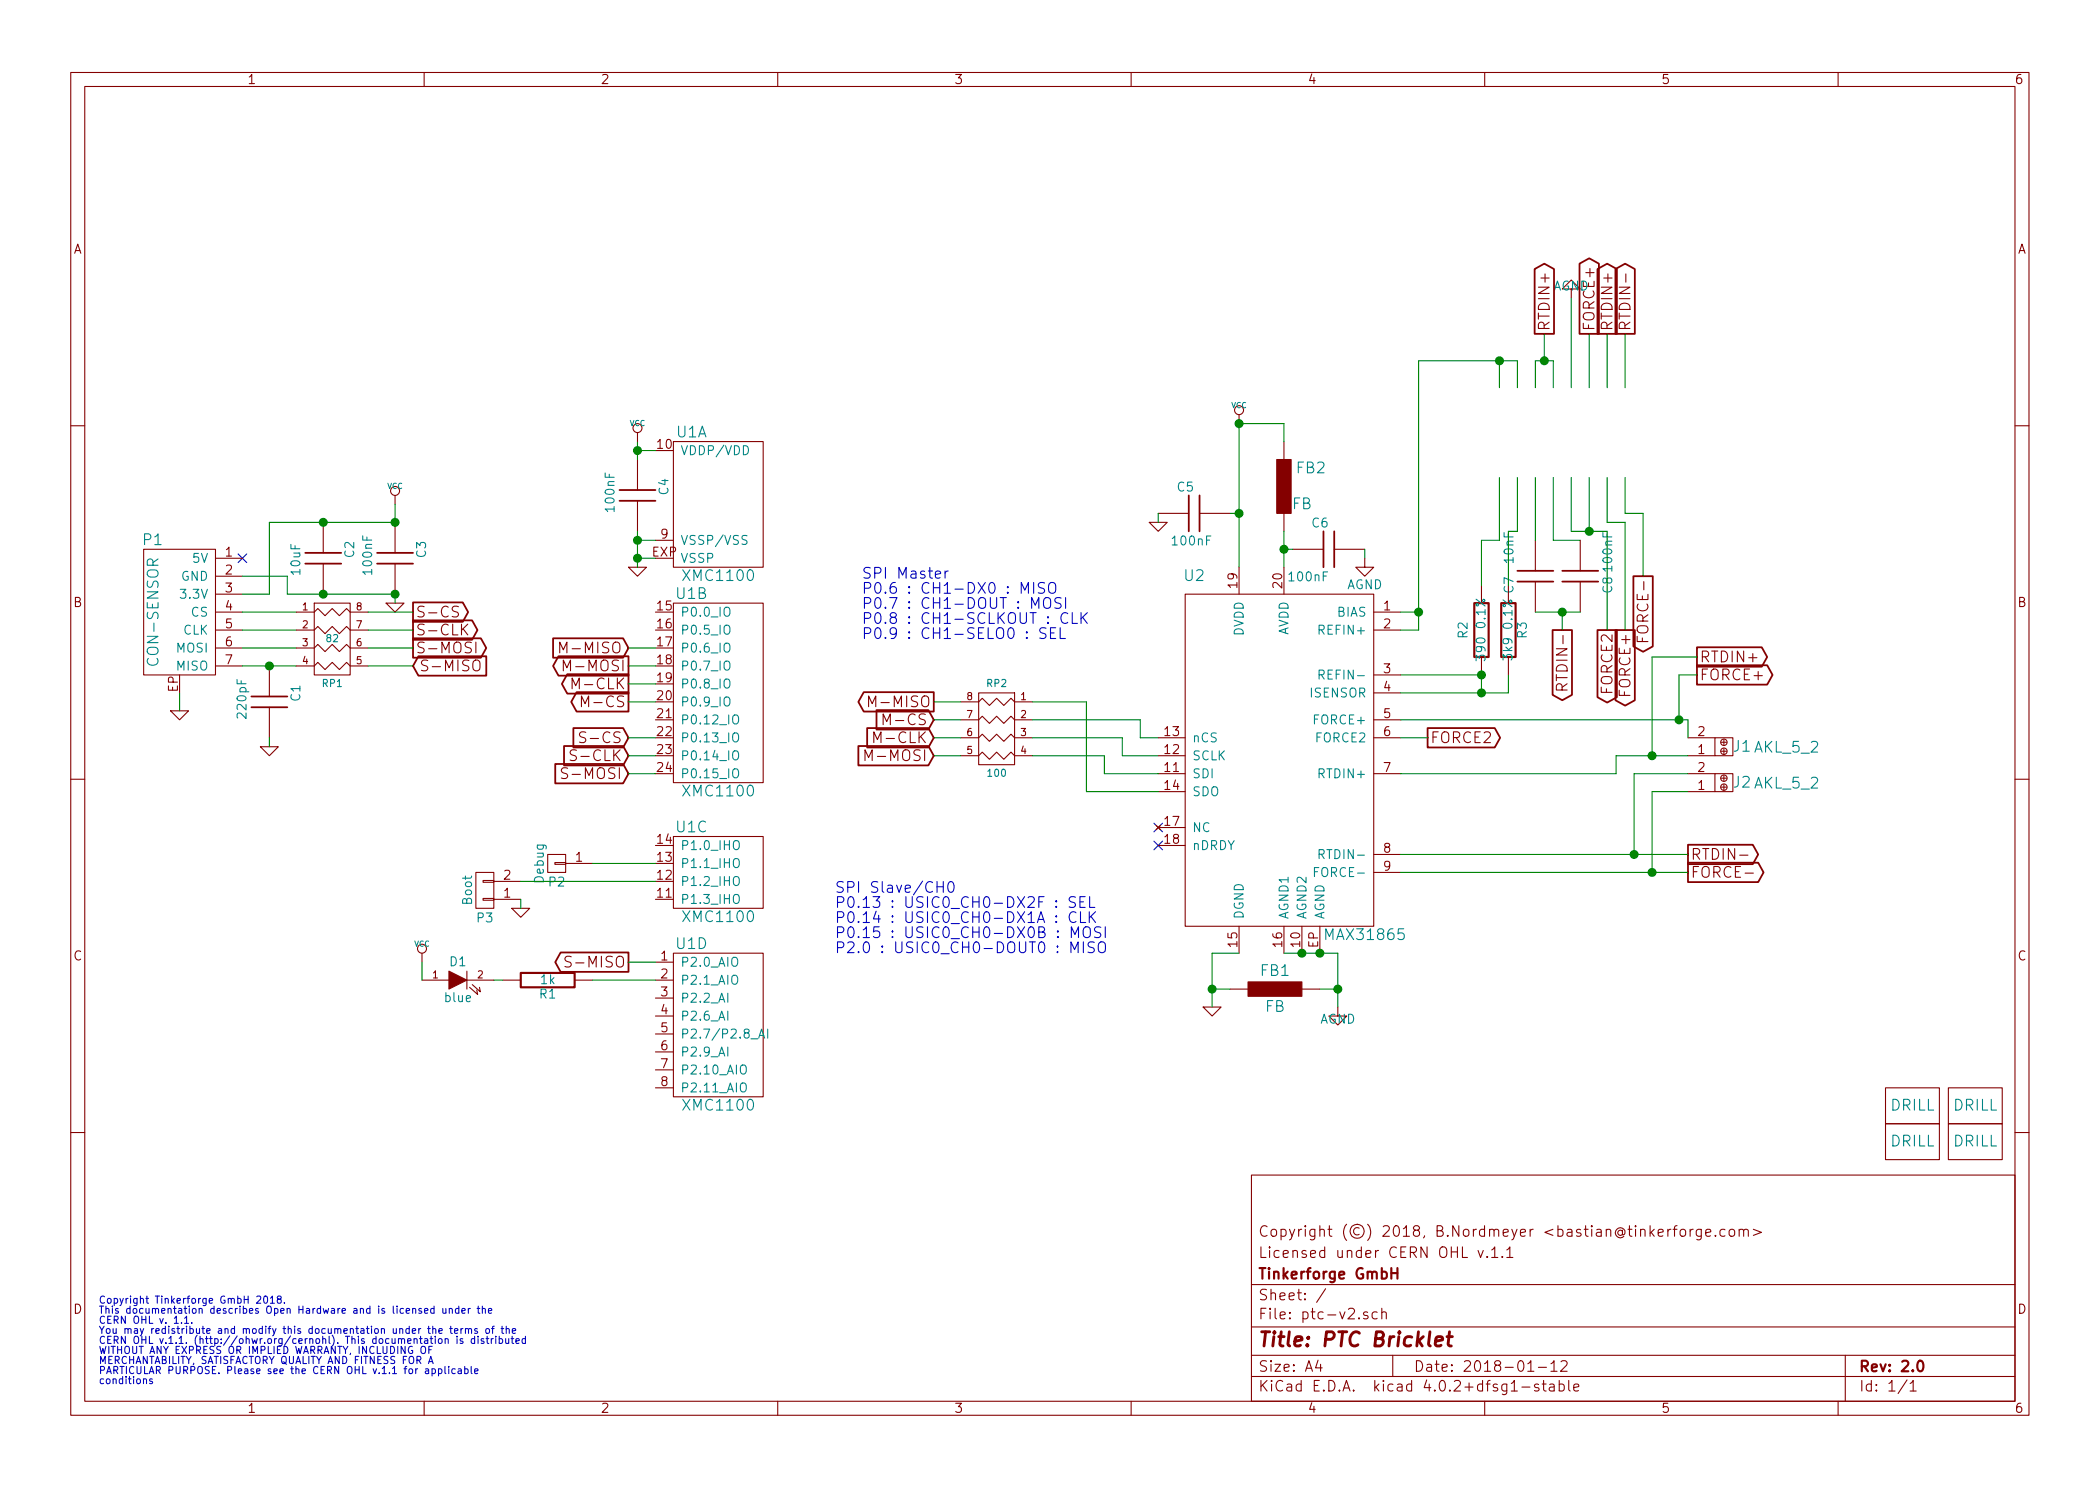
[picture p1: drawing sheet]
<svg xmlns="http://www.w3.org/2000/svg" width="297mm" height="210mm" viewBox="0 0 297 210" stroke-linecap="round" stroke-linejoin="round" font-family="sans-serif">
<g fill="none" stroke="#840000" stroke-width=".15">
<path d="M10 10.3h277v189.9h-277zM12 12.2h273v186.1h-273zM60 10.3v1.9M110 10.3v1.9M160 10.3v1.9M210 10.3v1.9M260 10.3v1.9M230 38.8v1.1M175.3 58.7v1.2M222.2 40.9h1.3l-1.3-1.3-1.2 1.3h1.2v1.3M10 60.2h2M20.3 77.7h10.2v17.8h-10.2z"/>
<path d="M30.5 79h3.8M45.7 73.9v4.3M45.7 79.8v4.3M55.9 70.1v1.3M55.9 73.9v4.3M55.9 79.8v4.3M90.2 61.2v1.3M90.2 65v4.3M90.2 70.9v4.3M92.7 76.4h2.5M95.2 62.5h12.7v17.8h-12.7zM162.6 73.9h2.5l-1.3 1.3z"/>
<path d="M163.8 72.6h4.3M169.7 72.6h4.3M181.6 62.5v2.5M181.6 72.6v2.6M182.9 77.7h4.3M188.7 77.7h4.3M193 79v1.3h1.3l-1.3 1.2-1.2-1.2h1.2M217.2 76.4v4.4M223.5 76.4v4.4M285 60.2h2M30.5 86.6h3.8M30.5 89.1h3.8"/>
<path d="M30.5 81.5h3.8M30.5 84.1h3.8M30.5 91.7h3.8M30.5 94.2h3.8M38.1 94.2v4.3M41.9 94.2h2.5l.6-.5 1 1 1-1 1 1 1-1 .5 .5h2.6M41.9 91.7h2.5l.6-.5 1 1 1-1 1 1 1-1 .5 .5h2.6M41.9 89.1h2.5l.6-.5 1 1.1 1-1.1 1 1.1 1-1.1 .5 .5h2.6M41.9 86.6h2.5l.6-.5 1 1 1-1 1 1 1-1 .5 .5h2.6M44.4 85.3h5.1v10.2h-5.1zM54.6 85.3h2.5l-1.2 1.3zM64.8 85.8a.62 .62 0 0 0-.8 .1 .36 .36 0 0 0 .3 .6 .53 .53 0 0 1 .5 .4v.2a.62 .62 0 0 1-.8 .1"/>
<path d="M65.5 89l.7 .8M66.2 88.3l-.9 .9M67 93.6a.5 .5 0 0 1 .5-.2 .5 .5 0 0 1 .4 .5l-.1 .8a.53 .53 0 0 1-.6 .2 .53 .53 0 0 1-.3-.5zM67.3 90.9v1.5M79.2 92.4v-1.5l.5 1 .5-1v1.5M79.7 94.9v-1.5l.5 1.1 .5-1.1v1.5M80.9 97.5v-1.6l.5 1.1 .5-1.1v1.6M82.2 100v-1.5l.6 1.1 .5-1.1v1.5M88.9 80.3h2.5l-1.2 1.2zM95.2 85.3h12.7v25.4h-12.7zM122.9 100v-1.5l.5 1.1 .5-1.1v1.5M135.9 99.3h2.5l.5-.5 1.1 1 1-1 1 1 1-1 .5 .5h2.5"/>
<path d="M138.4 98h5.1v10.2h-5.1zM167.6 84.1h26.7v47h-26.7zM175.3 80.3v3.8M181.6 80.3v3.8M194.3 86.6h3.8M194.3 89.1h3.8M194.3 95.5h3.8M194.3 98h3.8M209.5 82.8v2.5M209.5 93v2.5M213.4 82.8v2.5M213.4 93v2.5"/>
<path d="M217.2 82.3v4.3M221 97.6v-.6a.42 .42 0 0 0-.5-.3 .42 .42 0 0 0-.4 .3v.6h1.6M223.5 82.3v4.3M231.6 90v.8h1.5M232.3 90.3v.5M10 110.3h2M24.1 100.6h2.6l-1.3 1.2zM36.8 105.7h2.6l-1.3 1.2zM38.1 100.1v4.3M80.3 108.7a.62 .62 0 0 0-.8 .1 .36 .36 0 0 0 .2 .6 .53 .53 0 0 1 .6 .3l-.1 .3a.62 .62 0 0 1-.8 .1M81.5 106.2a.62 .62 0 0 0-.8 0 .36 .36 0 0 0 .2 .6 .53 .53 0 0 1 .6 .4v.3a.62 .62 0 0 1-.9 0M82.9 103.6a.62 .62 0 0 0-.9 .1 .36 .36 0 0 0 .3 .6 .53 .53 0 0 1 .6 .3l-.1 .3a.62 .62 0 0 1-.8 .1"/>
<path d="M95.2 118.4h12.7v10.1h-12.7zM122.4 107.6v-1.5l.5 1.1 .5-1.1v1.5M123.6 105.1v-1.5l.5 1 .5-1v1.5M124.9 102.5v-1.5l.5 1.1 .5-1.1v1.5M135.9 106.9h2.5l.5-.5 1.1 1 1-1 1 1 1-1 .5 .5h2.5M135.9 104.4h2.5l.5-.5 1.1 1 1-1 1 1 1-1 .5 .5h2.5M135.9 101.8h2.5l.5-.5 1.1 1.1 1-1.1 1 1.1 1-1.1 .5 .5h2.5M163.5 116.8l.6 .6M163.8 104.4h3.8M163.8 109.5h3.8M163.8 106.9h3.8M163.8 112h3.8"/>
<path d="M163.8 117.1h3.8M163.8 119.6h3.8M164.1 116.8l-.6 .6M194.3 101.8h3.8M194.3 104.4h3.8M194.3 109.5h3.8M238.8 104.4h3.8M238.8 109.5h3.8M238.8 106.9h3.8M238.8 112h3.8M242.6 109.5h2.5v2.5h-2.5zM242.6 104.4h2.5v2.5h-2.5z"/>
<path d="M243.5 110.1h.7M243.5 111.4h.7M243.5 105h.7M243.5 106.3h.7M243.8 109.7v.8M243.8 111v.8M243.8 104.6v.8M243.8 105.9v.8M285 110.3h2M59.7 138.7h3.8M59.7 134.9v1.2M66 138.7h3.8"/>
<path d="M66 137.4v2.5M66.4 139.7l1.2 1-.2-.6M66.8 139.3l1.1 1-.1-.6M67.3 123.4h2.5v5.1h-2.5zM68.3 124.6h1.5v.2h-1.5zM68.3 127.1h1.5v.3h-1.5zM69.8 127.2h3.9M69.8 124.7h3.9M71.1 138.7h2.6M72.4 128.5h2.5l-1.2 1.3zM77.5 120.9h2.5v2.5h-2.5zM78.5 122h1.5v.3h-1.5z"/>
<path d="M80 122.2h3.8M80.8 135.4a.62 .62 0 0 0-.8 .1 .36 .36 0 0 0 .2 .5 .53 .53 0 0 1 .6 .4l-.1 .3a.62 .62 0 0 1-.8 0M81.3 138.7h2.5M92.7 136.1h2.5M92.7 138.7h2.5M95.2 134.9h12.7v20.3h-12.7zM174 139.9h2.5M175.3 131.1v3.8M181.6 131.1v3.8M184.1 139.9h2.6M184.1 131.1v3.8M186.7 131.1v3.8"/>
<path d="M194.3 120.9h3.8M194.3 123.4h3.8M246.1 121h1.1M246.8 123.5h1.2M92.7 141.2h2.5M92.7 143.8h2.5M92.7 146.3h2.5M92.7 148.8h2.5M92.7 151.4h2.5M92.7 153.9h2.5M170.2 142.5h2.5l-1.3 1.3zM189.2 142.5v1.3h1.3l-1.3 1.2-1.2-1.2h1.2"/>
<path d="M266.7 153.9h7.6v5.1h-7.6zM266.7 159h7.6v5.1h-7.6zM275.6 159h7.6v5.1h-7.6zM275.6 153.9h7.6v5.1h-7.6zM10 160.2h2M177 166.3h108v32h-108zM209.1 176.9l.3 1 .4-1M210.4 177.8v.1l-.1-.1h.1v.1M211 176.9l.4-.5v1.5M211 177.9h.9M212.5 177.8h.1l-.1 .1-.1-.1h.1v.1M213.1 176.9l.5-.5v1.5"/>
<path d="M213.1 177.9h.9M236.3 173.9l-.2 .1-.2 .2M236.7 173.9h.5M237.2 173.4l-.3 .1v.2v1.2M237.7 174.1a.41 .41 0 0 1 .7 .1v.4a.41 .41 0 0 1-.4 .3 .41 .41 0 0 1-.4-.3zM239.1 173.9v1M239.5 173.9l-.3 .1-.1 .2M240.6 173.9v1.3a.39 .39 0 0 1-.6 .2M240.6 174l-.4-.1-.3 .3 .1 .6 .2 .1 .4-.1M241.3 174.4l.7-.1-.1-.3-.4-.1-.2 .2 .1 .7 .1 .1 .4-.1M242.6 174.8h.1l-.1 .1v-.1v.1M244 174l-.4-.1-.3 .3 .1 .6 .2 .1 .4-.1"/>
<path d="M244.7 174.1a.41 .41 0 0 1 .7 .1v.4a.41 .41 0 0 1-.4 .3 .41 .41 0 0 1-.4-.3zM246 174.1a.38 .38 0 0 1 .6 0v.8M246 173.9v1M246.6 174.1a.36 .36 0 0 1 .4-.2 .36 .36 0 0 1 .3 .2v.8M248 173.9l1.1 .5-1.1 .4M285 160.2h2M60 198.3v1.9M110 198.3v1.9M160 198.3v1.9M177 194.8h108M177 191.8h108M177 187.8h108"/>
<path d="M177 181.8h108M186.4 192.5l-.3 1h.9M186.8 193v1M187.5 182.3l-1.3 2M193.4 185.7a.37 .37 0 0 0-.5 .1v.1a.54 .54 0 0 0 .5 .3l.1 .1-.1 .2-.1 .1-.4-.1M194.8 185.7l-.4-.1-.3 .3 .1 .6 .2 .1 .4-.1M195.5 185.7a.38 .38 0 0 1 .6 .1v.8M195.5 185.1v1.5M197 191.8v3M210 198.3v1.9M215.3 196.3h1.1M216.1 194h.9"/>
<path d="M217.6 193.5h1.1M217.6 195.9a.37 .37 0 0 0-.6 .1v.1a.54 .54 0 0 0 .6 .3l.1 .1-.1 .2-.1 .1-.5-.1M218.1 195.8h.6M218.3 195.3v1.3l.2 .2h.2M219.2 195.9l.2-.1 .4 .1v.9M219.4 193l.4-.5v1.5M219.4 194h.8M219.8 196.2l-.4 .1-.3 .2 .1 .2 .2 .1 .4-.1M220.5 195.9a.48 .48 0 0 1 .7 .1l.1 .1-.1 .6a.48 .48 0 0 1-.7 0M220.5 195.3v1.5M220.8 192.7l.2-.2 .5 .1a.37 .37 0 0 1 .1 .6l-.9 .8h1M221.9 195.3v1.3l.2 .2"/>
<path d="M222.6 196.3l.7-.1v-.3l-.5-.1-.2 .2 .1 .7 .1 .1 .5-.1M260 198.3v1.9M261 191.8v6.5M269.7 195.2l-1.2 2M270.2 195.8l.4-.5v1.5M270.2 196.8h.8"/>
<circle cx="175.3" cy="58" r=".63"/>
<circle cx="55.9" cy="69.5" r=".63"/>
<circle cx="90.2" cy="60.6" r=".63"/>
<circle cx="243.8" cy="111.4" r=".46"/>
<circle cx="243.8" cy="110.1" r=".46"/>
<circle cx="243.8" cy="105" r=".46"/>
<circle cx="243.8" cy="106.3" r=".46"/>
<circle cx="59.7" cy="134.2" r=".63"/>
</g>
<path d="M208.5 85.3h2.1v7.7h-2.1zM212.3 85.3h2.1v7.7h-2.1zM73.7 137.7h7.6v2h-7.6zM197.7 179.4v1.5M196.8 180.1h.9M271.3 192.7a.35 .35 0 0 1 .4-.2 .35 .35 0 0 1 .3 .3 .77 .77 0 0 1-.4 1.2 .9 .9 0 0 1-.3-1.3z" fill="none" stroke="#840000" stroke-width=".3"/>
<path d="M203 189.8l1-.2v-.4l-.6-.1-.3 .3-.1 .8 .1 .1 .2 .1 .5-.1M204.7 189.1h.7M205 188.4l-.2 1.8 .1 .1 .4 .1" fill="none" stroke="#840000" stroke-width=".41"/>
<path d="M33.7 78.4l1.2 1.2M34.9 78.4l-1.2 1.2M163.2 119l1.2 1.2M163.2 116.5l1.2 1.2M164.4 119l-1.2 1.2M164.4 116.5l-1.2 1.2" fill="none" stroke="#000084" stroke-width=".15"/>
<g fill="none" stroke="#840000" stroke-width=".25">
<path d="M217.1 38.1l1.3-.8 1.4 .8v9.1h-2.7zM223.4 37.3l1.4-.8 1.4 .8v9.9h-2.8zM226 38.1l1.3-.8 1.4 .8v9.1h-2.7zM228.5 38.1l1.4-.8 1.3 .8v9.1h-2.7zM43.2 79.8h5.1M43.2 78.2h5.1M53.3 79.8h5.1M53.3 78.2h5.1M87.6 70.9h5.1M87.6 69.3h5.1M168.1 70.1v5.1M169.7 70.1v5.1"/>
<path d="M187.2 75.2v5.1M188.7 75.2v5.1M35.6 98.5h5M58.4 85.2h7.1l.7 1.4-.7 1.4h-7.1zM58.4 87.8h8.4l.7 1.3-.7 1.4h-8.4zM58.4 90.3h9.6l.8 1.4-.8 1.4h-9.6zM59.2 92.9h9.6v2.7h-9.6l-.8-1.4zM78.2 90.3h9.9l.8 1.4-.8 1.4h-9.9zM79 92.9h9.9v2.7h-9.9l-.8-1.4zM80.2 95.4h8.7v2.7h-8.7l-.7-1.3zM81.6 97.9h7.3v2.8h-7.3l-.8-1.4zM122.2 97.9h9.9v2.8h-9.9l-.8-1.4z"/>
<path d="M214.6 80.8h5.1M214.6 82.3h5.1M219.6 89.1h2.8v9.2l-1.4 .8-1.4-.8zM221 80.8h5.1M221 82.3h5.1M226 89.1h2.7v9.5l-1.4 .8-1.3-.8zM228.5 89.1h2.7v10l-1.3 .7-1.4-.7zM231 81.5h2.8v10l-1.4 .7-1.4-.7zM240 94.1h10l.7 1.4-.7 1.4h-10zM240 91.6h9.2l.8 1.4-.8 1.3h-9.2zM35.6 100.1h5M78.5 108.1h9.6l.8 1.4-.8 1.3h-9.6z"/>
<path d="M79.8 105.6h8.3l.8 1.3-.8 1.4h-8.3zM81.1 103h7l.8 1.4-.8 1.4h-7zM121.4 105.6h9.9l.8 1.3-.8 1.4h-9.9zM122.7 103h8.6l.8 1.4-.8 1.4h-8.6zM124 100.5h7.3l.8 1.3-.8 1.4h-7.3zM201.9 103h9.5l.8 1.4-.8 1.4h-9.5zM238.8 119.5h9.1l.8 1.4-.8 1.4h-9.1zM79.3 134.8h9.6v2.7h-9.6l-.8-1.4zM238.8 122.1h9.9l.8 1.3-.8 1.4h-9.9z"/>
</g>
<g fill="#840000" stroke="#840000" stroke-width=".15">
<path d="M180.6 65h2v7.6h-2z"/>
<path d="M176.5 138.9h7.6v2.1h-7.6z"/>
<path d="M63.5 137.4l2.5 1.3-2.5 1.2z"/>
</g>
<g fill="none" stroke="#008484" stroke-width=".15">
<path d="M105.7 75.8a.57 .57 0 0 0-.7 .1v.3l.5 .3 .2 .3-.3 .2h-.4M186.6 95.5l.6-.1 .1-.2-.1-.3-.1-.1h-.5v1.3M186.9 95.5l.4 .6M208.8 93.5v-.8l.5 .4 .1-.3h.5l.2 .1v.4l-.2 .2M208.8 84.8l1.3 .9M209.8 84.9l.1-.1 .2 .2-.2 .2-.2-.2zM212.6 84.9l1.3 .9M213.6 85l.1-.1 .2 .2-.2 .2-.2-.2zM103.7 101.3a.44 .44 0 0 1 .6-.1 .83 .83 0 0 1-.1 1.2 .44 .44 0 0 1-.6-.4zM103.7 103.9a.44 .44 0 0 1 .6-.1 .83 .83 0 0 1-.1 1.2 .44 .44 0 0 1-.6-.5zM103.7 106.4a.44 .44 0 0 1 .6-.1 .83 .83 0 0 1-.1 1.2 .44 .44 0 0 1-.6-.4zM103.7 109a.44 .44 0 0 1 .6-.2 .83 .83 0 0 1-.1 1.3 .44 .44 0 0 1-.6-.5z"/>
<path d="M185.9 123.3h.5M186.5 122.8h-.6v1.2M186.6 120.9l.6-.1 .1-.2-.1-.3-.1-.1h-.5v1.3M104.8 150.9a.44 .44 0 0 1 .6-.2 .83 .83 0 0 1-.1 1.3 .44 .44 0 0 1-.6-.5zM104.9 153.3h.5a.83 .83 0 0 1-.1 1.2 .44 .44 0 0 1-.6-.4l.1-.7zM106.2 147h1M107.3 146.9l.4-1.3 .5 1.3M107.4 146.5h.6M108.6 145.6v1.3"/>
</g>
<g fill="none" stroke="#0000c2" stroke-width=".15">
<path d="M133.7 80.8v1M134.1 80.8l-.3 .1-.1 .2M144.4 83.9v-1.5l.6 1.1 .5-1.1v1.5M145.9 86.1v-1.5l.5 1 .5-1v1.5M146.2 82.4v1.5M147.7 84.8a.5 .5 0 0 1 .6-.3 .5 .5 0 0 1 .3 .6v.8a.53 .53 0 0 1-.6 .2 .53 .53 0 0 1-.4-.5zM147.8 82.5a.62 .62 0 0 0-.9 .1 .36 .36 0 0 0 .3 .6 .53 .53 0 0 1 .6 .3l-.1 .3a.62 .62 0 0 1-.8 .1M148 88.9a.62 .62 0 0 0-.9 .1 .36 .36 0 0 0 .3 .6 .53 .53 0 0 1 .6 .3l-.1 .3a.62 .62 0 0 1-.8 .1M148.5 82.5a.5 .5 0 0 1 .6 0 .5 .5 0 0 1 .2 .4v.8a.53 .53 0 0 1-.6 .2 .53 .53 0 0 1-.4-.5v-.5zM148.6 89.6h.5M149.3 88.8h-.7v1.5h.7M150 88.8v1.5h.7"/>
<path d="M150.1 84.6a.62 .62 0 0 0-.8 .1 .36 .36 0 0 0 .2 .6 .53 .53 0 0 1 .6 .3l-.1 .3a.62 .62 0 0 1-.8 .1M150.7 84.6v1.5M151 86.8a.62 .62 0 0 0-.7 0 .62 .62 0 0 0-.2 .7 .58 .58 0 0 0 .3 .6 .58 .58 0 0 0 .6 0M151.7 86.7v1.5h.7M152.9 86.7v1.5M153.1 87.3l.7 .9M153.8 86.7l-.9 .8M132.5 125.5h.9M133.4 124.7v1.6M134.2 124.9a.36 .36 0 0 1 .4-.2 .36 .36 0 0 1 .3 .3 .77 .77 0 0 1-.5 1.3 .89 .89 0 0 1-.2-1.4zM151.5 134.8v-1.5l.5 1.1 .5-1.1v1.5M151.5 132.7v-1.6l.5 1.1 .6-1.1v1.6"/>
<path d="M152.1 126.9a.62 .62 0 0 0-.8 .1 .36 .36 0 0 0 .2 .6 .53 .53 0 0 1 .6 .4l-.1 .2a.62 .62 0 0 1-.8 .1M152.2 129.2a.62 .62 0 0 0-.8-.1 .62 .62 0 0 0-.2 .8 .58 .58 0 0 0 .3 .6 .58 .58 0 0 0 .7-.1M152.8 127.6h.5M152.8 129v1.5h.8M153.2 133.3v1.5M153.4 131.2a.5 .5 0 0 1 .6 0 .5 .5 0 0 1 .2 .4v.9a.53 .53 0 0 1-.6 .2 .53 .53 0 0 1-.4-.5v-.6zM153.5 126.9h-.7v1.5h.7M154.1 129v1.5M154.1 126.9v1.5h.8M154.3 129.7l.7 .8M154.8 133.3a.62 .62 0 0 0-.8 .1 .36 .36 0 0 0 .2 .6 .53 .53 0 0 1 .6 .4l-.1 .2a.62 .62 0 0 1-.8 .1M155 129l-.9 .9"/>
<path d="M155.4 133.5a.5 .5 0 0 1 .6-.2 .5 .5 0 0 1 .4 .5l-.1 .8a.53 .53 0 0 1-.6 .2 .53 .53 0 0 1-.4-.5zM155.7 131.2a.62 .62 0 0 0-.8 .1 .36 .36 0 0 0 .2 .6 .53 .53 0 0 1 .6 .3l-.1 .3a.62 .62 0 0 1-.8 .1M156.3 131.1v1.6M21.5 195.1h-.2l-.1 .1 .1 .2 .2 .1v.2h-.3M26.1 186.5l.3-.3v1M27.1 187.1v.1M36.3 183.5l.4-.1 .2 .1v.2l-.6 .7h.6M37.4 183.5l.2-.1a.59 .59 0 0 1-.1 1l-.1-.1-.1-.3zM38.3 183.7l.2-.3v1M39.4 183.8l-.2-.2 .1-.2h.4l.1 .3-.5 .2-.1 .1v.2l.2 .2 .4-.1v-.4l-.2-.1M40.2 184.3v.1M59.7 190.5h.4a.67 .67 0 0 1-.1 1h-.3a.78 .78 0 0 1 0-1z"/>
<path d="M60 185.5l.5-.1v-.2l-.3-.1-.2 .2 .1 .5h.4M60.6 192.9l.3-1 .4 1M60.7 191h.3M60.7 192.7h.5M61.1 193.7h.3l.2 .2-.1 .4h-.4M61.1 193.7v1M61.1 190.5h-.4v1M61.2 188.1l.1-.1h.3v.7M61.2 187.6v1.1M61.4 185.2l-.3-.1-.2 .2 .1 .5h.4M61.4 184.8v1M62 193.7h.3l.2 .2-.1 .4h-.4"/>
<path d="M62 193.7v1M62.1 188.3l.5-.1-.1-.2h-.3l-.1 .1v.5h.4M62.1 189.5l.2-.1 .2 .2v.3l-.2 .2-.2-.1-.1-.1zM62.6 185.1l.1 .7h.2l.2-.1M62.9 193.3v.9l.2 .2M63 189.5l.1-.1 .2 .1 .1 .6M63 189.4v.7M63.1 185.1v.7M63.5 193.3v.1M63.5 193.7v.7M63.6 185.2l.1-.1 .2 .1 .1 .6M63.6 185.1v.7"/>
<path d="M63.6 188h.4M63.8 187.6v.9l.2 .2M64.3 188.3l.5-.1-.1-.2h-.3l-.1 .1v.5h.4M64.4 193.7h-.3l-.2 .2 .1 .4h.4M64.6 189.1v.1M64.6 189.4v.7M64.8 193.7h.4l.1 .7M64.9 185.2l-.3-.1-.2 .2 .1 .5h.4M64.9 184.8v1M65.2 188v.7M65.3 193.9l-.4 .1-.1 .1 .1 .3 .4-.1M65.3 185.5l.5-.1v-.2l-.3-.1-.2 .2 .1 .5h.4"/>
<path d="M65.5 189.5l-.3-.1-.1 .2 .1 .2h.3v.2h-.4M65.5 188h-.2l-.1 .2M65.7 193.7h.3l.2 .2-.1 .4h-.4M65.7 193.3v1.1M65.8 188.1l.2-.1h.2l.1 .7M65.8 188v.7M66.2 185.1v.7M66.3 188.1l.1-.1h.2l.1 .7M66.5 185.1l-.2 .1-.1 .1M66.6 193.3v.9l.2 .2M67.1 189.5l-.3-.1-.2 .2 .1 .4h.4M67.1 194l.5-.1v-.2h-.3l-.2 .1 .1 .5h.4"/>
<path d="M67.1 189.1v1M67.5 185.1h.4M67.5 188h-.2l-.2 .1 .2 .2 .2 .1v.2h-.4M67.6 189.1v.1M67.6 189.4v.7M67.6 184.8v.9l.3 .1M68.2 185.2l.2-.1 .2 .1 .1 .6M68.2 184.8v1M68.4 189.5l-.2-.1-.2 .2 .2 .2h.2v.2h-.4M68.8 189.4h.3M68.8 188h.2l.2 .1v.4l-.1 .1h-.3l-.1-.1zM68.9 189.1v.8l.2 .2"/>
<path d="M69.1 185.5l.5-.1-.1-.2-.3-.1-.1 .2v.5h.4M69.5 189.4v.7M69.5 188h.4M69.8 189.4l-.2 .1-.1 .1M69.9 187.6l-.2 .2v.9M70.1 189.1v.1M70.1 189.4v.7M70.6 189.5l.3-.1 .2 .2-.1 .4h-.4M70.6 189.1v1M70.9 188h.3M71 187.6v.9l.2 .2M71.5 189.4l.1 .6 .2 .1 .2-.1"/>
<path d="M71.6 188.1l.1-.1h.3v.7M71.6 187.6v1.1M72 189.4v.7M72.3 189.4h.4M72.4 189.1v.8l.3 .2M72.5 188.3l.4-.1v-.2h-.3l-.1 .1v.5h.4M73 189.8l.5-.1-.1-.2-.3-.1-.1 .2v.4h.4M74.3 189.5l-.3-.1-.2 .2 .1 .4h.4M74.3 189.1v1"/>
</g>
<g fill="none" stroke="#008400" stroke-width=".15">
<path d="M212.1 51v3.9M214.6 54.9v-3.9h-13.9v38.1h-2.6M217.2 54.9v-3.9h2.5v3.9M218.4 47.2v3.8M222.2 42.2v12.7M224.8 47.2v7.7M227.3 47.2v7.7M229.9 47.2v7.7M55.9 71.4v2.5h-17.8v10.2h-3.8M90.2 76.4h2.5M90.2 79h2.5M90.2 62.5v2.5"/>
<path d="M90.2 75.2v5.1M90.2 63.7h2.5M163.8 72.6v1.3M174 72.6h1.3M181.6 62.5v-2.6h-6.3v20.4M181.6 75.2v5.1M181.6 77.7h1.3M193 77.7v1.3M212.1 67.6v8.8h-2.6v6.4M213.4 75.2v7.6M214.6 67.6v7.6M217.2 67.6v8.8"/>
<path d="M219.7 67.6v8.8h3.8M222.2 67.6v7.6h5.1v13.9M224.8 67.6v7.6M227.3 67.6v6.3h2.6v15.2M229.9 67.6v5h2.5v8.9M25.4 98v2.6M34.3 86.6h7.6M34.3 81.5h6.3v2.6h15.3v1.2M34.3 89.1h7.6M34.3 94.2h7.6M34.3 91.7h7.6M52.1 86.6h6.3"/>
<path d="M52.1 89.1h6.3M52.1 94.2h6.3M52.1 91.7h6.3M88.9 94.2h3.8M88.9 91.7h3.8M88.9 99.3h3.8M88.9 96.8h3.8M132.1 99.3h3.8M146 99.3h7.7v12.7h10.1M198.1 86.6h2.6M198.1 95.5h11.4v2.5M213.4 95.5v2.5h-15.3"/>
<path d="M217.2 86.6h6.3M221 86.6v2.5M240 95.5h-2.5v6.3M240 93h-6.3v13.9M38.1 104.4v1.3M88.9 109.5h3.8M88.9 104.4h3.8M88.9 106.9h3.8M132.1 104.4h3.8M132.1 101.8h3.8M132.1 106.9h3.8M146 106.9h10.2v2.6h7.6"/>
<path d="M146 104.4h12.7v2.5h5.1M146 101.8h15.3v2.6h2.5M198.1 104.4h3.8M198.1 101.8h40.7v2.6M238.8 106.9h-10.2v2.6h-30.5M238.8 109.5h-7.7v11.4M238.8 112h-5.1v11.4M59.7 136.1v2.6M69.8 138.7h1.3M73.7 127.2v1.3M73.7 124.7h19M83.8 138.7h8.9"/>
<path d="M83.8 122.2h8.9M88.9 136.1h3.8M171.4 139.9h2.6M175.3 134.9h-3.9v7.6M181.6 134.9h7.6v7.6M186.7 139.9h2.5M198.1 120.9h40.7M198.1 123.4h40.7"/>
</g>
<g fill="#008400" stroke="#008400" stroke-width=".25">
<circle cx="224.8" cy="75.2" r=".51"/>
<circle cx="237.5" cy="101.8" r=".51"/>
<circle cx="231.1" cy="120.9" r=".51"/>
<circle cx="189.2" cy="139.9" r=".51"/>
<circle cx="184.2" cy="134.9" r=".51"/>
<circle cx="175.3" cy="72.6" r=".51"/>
<circle cx="209.6" cy="98" r=".51"/>
<circle cx="200.7" cy="86.6" r=".51"/>
<circle cx="209.6" cy="95.5" r=".51"/>
<circle cx="186.7" cy="134.9" r=".51"/>
<circle cx="171.5" cy="139.9" r=".51"/>
<circle cx="233.7" cy="123.4" r=".51"/>
<circle cx="233.7" cy="106.9" r=".51"/>
<circle cx="221" cy="86.6" r=".51"/>
<circle cx="181.6" cy="77.7" r=".51"/>
<circle cx="212.1" cy="51" r=".51"/>
<circle cx="218.4" cy="51" r=".51"/>
<circle cx="45.7" cy="84.1" r=".51"/>
<circle cx="45.7" cy="73.9" r=".51"/>
<circle cx="55.9" cy="84.1" r=".51"/>
<circle cx="38.1" cy="94.2" r=".51"/>
<circle cx="90.2" cy="79" r=".51"/>
<circle cx="90.2" cy="76.4" r=".51"/>
<circle cx="90.2" cy="63.7" r=".51"/>
<circle cx="55.9" cy="73.9" r=".51"/>
<circle cx="175.3" cy="59.9" r=".51"/>
</g>
<text font-size="2.8" fill="#840000" x="178" y="190.5">Title: PTC Bricklet</text>
<g font-size="2.1" fill="#840000">
<text x="219.2" y="46.8" transform="rotate(-90 219.2 46.8)">RTDIN+</text>
<text x="225.6" y="46.8" transform="rotate(-90 225.6 46.8)">FORCE+</text>
<text x="228.1" y="46.8" transform="rotate(-90 228.1 46.8)">RTDIN+</text>
<text x="230.6" y="46.8" transform="rotate(-90 230.6 46.8)">RTDIN-</text>
<text x="58.8" y="87.4">S-CS</text>
<text x="58.8" y="89.9">S-CLK</text>
<text x="58.8" y="92.5">S-MOSI</text>
<text x="59.3" y="95">S-MISO</text>
<text x="80.1" y="92.5">M-MISO</text>
<text x="80.6" y="95">M-MOSI</text>
<text x="233.2" y="90.1" transform="rotate(-90 233.2 90.1)">FORCE-</text>
<text x="240.4" y="93.7">RTDIN+</text>
<text x="81.7" y="97.5">M-CLK</text>
<text x="83.1" y="100.1">M-CS</text>
<text x="123.8" y="100.1">M-MISO</text>
<text x="221.7" y="96.7" transform="rotate(-90 221.7 96.7)">RTDIN-</text>
<text x="228.1" y="98.2" transform="rotate(-90 228.1 98.2)">FORCE2</text>
<text x="230.6" y="98.2" transform="rotate(-90 230.6 98.2)">FORCE+</text>
<text x="240.4" y="96.3">FORCE+</text>
<text x="81.5" y="107.7">S-CLK</text>
<text x="82.9" y="105.2">S-CS</text>
<text x="123.3" y="107.7">M-MOSI</text>
<text x="124.3" y="105.2">M-CLK</text>
<text x="125.7" y="102.6">M-CS</text>
<text x="202.3" y="105.2">FORCE2</text>
<text x="80.4" y="110.2">S-MOSI</text>
<text x="239.2" y="121.7">RTDIN-</text>
<text x="239.2" y="124.2">FORCE-</text>
<text x="80.9" y="136.9">S-MISO</text>
<text x="178" y="178">Licensed under CERN OHL v.1.1</text>
<text x="178" y="175">Copyright (©) 2018, B.Nordmeyer &lt;bastian@tinkerforge.com&gt;</text>
<text x="178" y="184">Sheet: /</text>
<text x="178" y="181">Tinkerforge GmbH</text>
<text x="178" y="186.7">File: ptc-v2.sch</text>
<text x="178" y="196.9">KiCad E.D.A. kicad 4.0.2+dfsg1-stable</text>
<text x="178" y="194.1">Size: A4</text>
<text x="200" y="194.1">Date: 2018-01-12</text>
<text x="263" y="194.1">Rev: 2.0</text>
<text x="263" y="196.9">Id: 1/1</text>
</g>
<g font-size="2.1" fill="#008484">
<text x="95.7" y="61.9">U1A</text>
<text x="183.4" y="67">FB2</text>
<text x="20.3" y="77.1">P1</text>
<text x="182.8" y="72.1">FB</text>
<text x="96.9" y="82.2">XMC1100</text>
<text x="167.6" y="82.2">U2</text>
<text x="95.7" y="84.8">U1B</text>
<text x="22.4" y="93.8" transform="rotate(-90 22.4 93.8)">CON-SENSOR</text>
<text x="245.2" y="106.4">J1 AKL_5_2</text>
<text x="96.9" y="112.7">XMC1100</text>
<text x="245.2" y="111.4">J2 AKL_5_2</text>
<text x="95.7" y="117.8">U1C</text>
<text x="96.9" y="130.5">XMC1100</text>
<text x="95.7" y="134.3">U1D</text>
<text x="187.7" y="133">MAX31865</text>
<text x="178.3" y="138.1">FB1</text>
<text x="178.9" y="143.2">FB</text>
<text x="96.9" y="157.1">XMC1100</text>
<text x="267.4" y="157.1">DRILL</text>
<text x="276.3" y="157.1">DRILL</text>
<text x="267.4" y="162.2">DRILL</text>
<text x="276.3" y="162.2">DRILL</text>
</g>
<g font-size="2.1" fill="#0000c2">
<text x="121.9" y="81.9">SPI Master</text>
<text x="121.9" y="84">P0.6 : CH1-DX0 : MISO</text>
<text x="121.9" y="86.2">P0.7 : CH1-DOUT : MOSI</text>
<text x="121.9" y="88.3">P0.8 : CH1-SCLKOUT : CLK</text>
<text x="121.9" y="90.4">P0.9 : CH1-SELO0 : SEL</text>
<text x="118.1" y="126.3">SPI Slave/CH0</text>
<text x="118.1" y="128.5">P0.13 : USIC0_CH0-DX2F : SEL</text>
<text x="118.1" y="130.6">P0.14 : USIC0_CH0-DX1A : CLK</text>
<text x="118.1" y="132.7">P0.15 : USIC0_CH0-DX0B : MOSI</text>
<text x="118.1" y="134.9">P2.0 : USIC0_CH0-DOUT0 : MISO</text>
</g>
<g font-size="1.8" fill="#840000">
<text x="35" y="11.9">1</text>
<text x="85" y="11.9">2</text>
<text x="135" y="11.9">3</text>
<text x="185" y="11.9">4</text>
<text x="235" y="11.9">5</text>
<text x="285" y="11.9">6</text>
<text x="10.4" y="35.9">A</text>
<text x="285.4" y="35.9">A</text>
<text x="93" y="63.5">10</text>
<text x="93.5" y="76.2">9</text>
<text x="31.9" y="78.7">1</text>
<text x="31.9" y="81.3">2</text>
<text x="31.9" y="83.8">3</text>
<text x="92.2" y="78.7">EXP</text>
<text x="175" y="83.1" transform="rotate(-90 175 83.1)">19</text>
<text x="181.4" y="83.1" transform="rotate(-90 181.4 83.1)">20</text>
<text x="10.4" y="85.9">B</text>
<text x="31.9" y="86.4">4</text>
<text x="31.9" y="88.9">5</text>
<text x="93" y="86.4">15</text>
<text x="93" y="88.9">16</text>
<text x="195.7" y="86.4">1</text>
<text x="195.7" y="88.9">2</text>
<text x="285.4" y="85.9">B</text>
<text x="31.9" y="91.4">6</text>
<text x="31.9" y="94">7</text>
<text x="93" y="91.4">17</text>
<text x="93" y="94">18</text>
<text x="195.7" y="95.2">3</text>
<text x="25.1" y="97.9" transform="rotate(-90 25.1 97.9)">EP</text>
<text x="93" y="99.1">20</text>
<text x="93" y="101.6">21</text>
<text x="93" y="96.5">19</text>
<text x="195.7" y="97.8">4</text>
<text x="195.7" y="101.6">5</text>
<text x="93" y="104.1">22</text>
<text x="93" y="106.7">23</text>
<text x="164.8" y="106.7">12</text>
<text x="164.8" y="104.1">13</text>
<text x="195.7" y="104.1">6</text>
<text x="240.2" y="106.7">1</text>
<text x="240.2" y="104.1">2</text>
<text x="93" y="109.2">24</text>
<text x="164.8" y="109.2">11</text>
<text x="164.8" y="111.8">14</text>
<text x="195.7" y="109.2">7</text>
<text x="240.2" y="111.8">1</text>
<text x="240.2" y="109.2">2</text>
<text x="93" y="119.4">14</text>
<text x="164.8" y="116.8">17</text>
<text x="164.8" y="119.4">18</text>
<text x="71.3" y="124.5">2</text>
<text x="81.4" y="121.9">1</text>
<text x="93" y="124.5">12</text>
<text x="93" y="121.9">13</text>
<text x="195.7" y="120.6">8</text>
<text x="195.7" y="123.2">9</text>
<text x="71.3" y="127">1</text>
<text x="93" y="127">11</text>
<text x="10.4" y="135.9">C</text>
<text x="93.5" y="135.9">1</text>
<text x="175" y="133.9" transform="rotate(-90 175 133.9)">15</text>
<text x="181.4" y="133.9" transform="rotate(-90 181.4 133.9)">16</text>
<text x="183.9" y="133.9" transform="rotate(-90 183.9 133.9)">10</text>
<text x="186.4" y="134.1" transform="rotate(-90 186.4 134.1)">EP</text>
<text x="285.4" y="135.9">C</text>
<text x="93.5" y="138.4">2</text>
<text x="93.5" y="141">3</text>
<text x="93.5" y="143.5">4</text>
<text x="93.5" y="146">5</text>
<text x="93.5" y="148.6">6</text>
<text x="93.5" y="151.1">7</text>
<text x="93.5" y="153.7">8</text>
<text x="10.4" y="185.9">D</text>
<text x="285.4" y="185.9">D</text>
<text x="35" y="199.9">1</text>
<text x="85" y="199.9">2</text>
<text x="135" y="199.9">3</text>
<text x="185" y="199.9">4</text>
<text x="235" y="199.9">5</text>
<text x="285" y="199.9">6</text>
</g>
<g font-size="1.8" fill="#008484">
<text x="219.6" y="41.1">AGND</text>
<text x="96.3" y="64.4">VDDP/VDD</text>
<text x="94.5" y="70" transform="rotate(-90 94.5 70)">C4</text>
<text x="166.5" y="69.5">C5</text>
<text x="86.9" y="72.2" transform="rotate(-90 86.9 72.2)">100nF</text>
<text x="96.3" y="77.1">VSSP/VSS</text>
<text x="166" y="77.2">100nF</text>
<text x="185.6" y="74.6">C6</text>
<text x="25.5" y="82.2">GND</text>
<text x="27.3" y="79.6">5V</text>
<text x="42.5" y="81.2" transform="rotate(-90 42.5 81.2)">10uF</text>
<text x="50.1" y="78.9" transform="rotate(-90 50.1 78.9)">C2</text>
<text x="52.6" y="81.1" transform="rotate(-90 52.6 81.1)">100nF</text>
<text x="60.2" y="78.9" transform="rotate(-90 60.2 78.9)">C3</text>
<text x="96.3" y="79.6">VSSP</text>
<text x="182.5" y="82.2">100nF</text>
<text x="190.4" y="83.4">AGND</text>
<text x="214.1" y="83.9" transform="rotate(-90 214.1 83.9)">C7</text>
<text x="228" y="83.9" transform="rotate(-90 228 83.9)">C8</text>
<text x="228" y="80.7" transform="rotate(-90 228 80.7)">100nF</text>
<text x="25.8" y="84.7">3.3V</text>
<text x="25.8" y="89.8">CLK</text>
<text x="27" y="87.2">CS</text>
<text x="96.3" y="87.2">P0.0_IO</text>
<text x="96.3" y="89.8">P0.5_IO</text>
<text x="186.9" y="89.8">REFIN+</text>
<text x="189.1" y="87.2">BIAS</text>
<text x="24.9" y="92.3">MOSI</text>
<text x="24.9" y="94.9">MISO</text>
<text x="96.3" y="92.3">P0.6_IO</text>
<text x="96.3" y="94.9">P0.7_IO</text>
<text x="175.9" y="90.1" transform="rotate(-90 175.9 90.1)">DVDD</text>
<text x="182.2" y="90.1" transform="rotate(-90 182.2 90.1)">AVDD</text>
<text x="207.6" y="90.3" transform="rotate(-90 207.6 90.3)">R2</text>
<text x="210.1" y="92.9" transform="rotate(-90 210.1 92.9)">390 0.1%</text>
<text x="213.9" y="92.9" transform="rotate(-90 213.9 92.9)">3k9 0.1%</text>
<text x="216" y="90.3" transform="rotate(-90 216 90.3)">R3</text>
<text x="34.8" y="101.4" transform="rotate(-90 34.8 101.4)">220pF</text>
<text x="42.5" y="99.2" transform="rotate(-90 42.5 99.2)">C1</text>
<text x="96.3" y="99.9">P0.9_IO</text>
<text x="96.3" y="97.4">P0.8_IO</text>
<text x="185.3" y="98.7">ISENSOR</text>
<text x="187.4" y="96.1">REFIN-</text>
<text x="96.3" y="102.5">P0.12_IO</text>
<text x="96.3" y="105">P0.13_IO</text>
<text x="96.3" y="107.6">P0.14_IO</text>
<text x="168.7" y="107.6">SCLK</text>
<text x="168.7" y="105">nCS</text>
<text x="186.1" y="102.5">FORCE+</text>
<text x="186.1" y="105">FORCE2</text>
<text x="96.3" y="110.1">P0.15_IO</text>
<text x="168.7" y="110.1">SDI</text>
<text x="168.7" y="112.6">SDO</text>
<text x="186.9" y="110.1">RTDIN+</text>
<text x="168.7" y="117.7">NC</text>
<text x="76.9" y="124.9" transform="rotate(-90 76.9 124.9)">Debug</text>
<text x="77.7" y="125.4">P2</text>
<text x="96.3" y="125.3">P1.2_IHO</text>
<text x="96.3" y="122.8">P1.1_IHO</text>
<text x="96.3" y="120.3">P1.0_IHO</text>
<text x="168.7" y="120.3">nDRDY</text>
<text x="186.5" y="124.1">FORCE-</text>
<text x="187.3" y="121.5">RTDIN-</text>
<text x="66.8" y="128" transform="rotate(-90 66.8 128)">Boot</text>
<text x="67.5" y="130.5">P3</text>
<text x="96.3" y="127.9">P1.3_IHO</text>
<text x="175.9" y="130" transform="rotate(-90 175.9 130)">DGND</text>
<text x="182.2" y="130" transform="rotate(-90 182.2 130)">AGND1</text>
<text x="184.8" y="130" transform="rotate(-90 184.8 130)">AGND2</text>
<text x="187.3" y="130" transform="rotate(-90 187.3 130)">AGND</text>
<text x="63.7" y="136.7">D1</text>
<text x="96.3" y="136.8">P2.0_AIO</text>
<text x="63" y="141.8">blue</text>
<text x="76.4" y="141.3">R1</text>
<text x="76.5" y="139.2">1k</text>
<text x="96.3" y="139.3">P2.1_AIO</text>
<text x="96.3" y="141.9">P2.2_AI</text>
<text x="96.3" y="144.4">P2.6_AI</text>
<text x="96.3" y="146.9">P2.7/P2.8_AI</text>
<text x="96.3" y="149.5">P2.9_AI</text>
<text x="186.6" y="144.8">AGND</text>
<text x="96.3" y="152">P2.10_AIO</text>
<text x="96.3" y="154.6">P2.11_AIO</text>
</g>
<text font-size="1.8" fill="#008400" x="214.1" y="79.6" transform="rotate(-90 214.1 79.6)">10nF</text>
<g font-size="1.4" fill="#840000">
<text x="42.8" y="86.4">1</text>
<text x="42.8" y="88.9">2</text>
<text x="50.4" y="88.9">7</text>
<text x="50.4" y="86.4">8</text>
<text x="42.8" y="91.4">3</text>
<text x="42.8" y="94">4</text>
<text x="50.4" y="94">5</text>
<text x="50.4" y="91.4">6</text>
<text x="136.8" y="101.6">7</text>
<text x="136.8" y="99.1">8</text>
<text x="144.4" y="99.1">1</text>
<text x="144.4" y="101.6">2</text>
<text x="136.8" y="106.7">5</text>
<text x="136.8" y="104.1">6</text>
<text x="144.4" y="104.1">3</text>
<text x="144.4" y="106.7">4</text>
<text x="61.2" y="138.4">1</text>
<text x="67.6" y="138.4">2</text>
</g>
<g font-size="1.4" fill="#008484">
<text x="46.2" y="90.9">82</text>
<text x="45.6" y="97.2">RP1</text>
<text x="139.6" y="97.2">RP2</text>
<text x="139.8" y="109.9">100</text>
</g>
<g font-size="1.4" fill="#0000c2">
<text x="14" y="184.4">Copyright Tinkerforge GmbH 2018.</text>
<text x="14" y="185.9">This documentation describes Open Hardware and is licensed under the</text>
<text x="14" y="187.3">CERN OHL v. 1.1.</text>
<text x="14" y="188.7">You may redistribute and modify this documentation under the terms of the</text>
<text x="14" y="190.1">CERN OHL v.1.1. (http://ohwr.org/cernohl). This documentation is distributed</text>
<text x="14" y="191.6">WITHOUT ANY EXPRESS OR IMPLIED WARRANTY, INCLUDING OF</text>
<text x="14" y="193">MERCHANTABILITY, SATISFACTORY QUALITY AND FITNESS FOR A</text>
<text x="14" y="194.4">PARTICULAR PURPOSE. Please see the CERN OHL v.1.1 for applicable</text>
<text x="14" y="195.8">conditions</text>
</g>
<g font-size="1.1" fill="#008484">
<text x="174.1" y="57.7">VCC</text>
<text x="89.1" y="60.3">VCC</text>
<text x="54.8" y="69.2">VCC</text>
<text x="58.6" y="133.9">VCC</text>
</g>
</svg>
